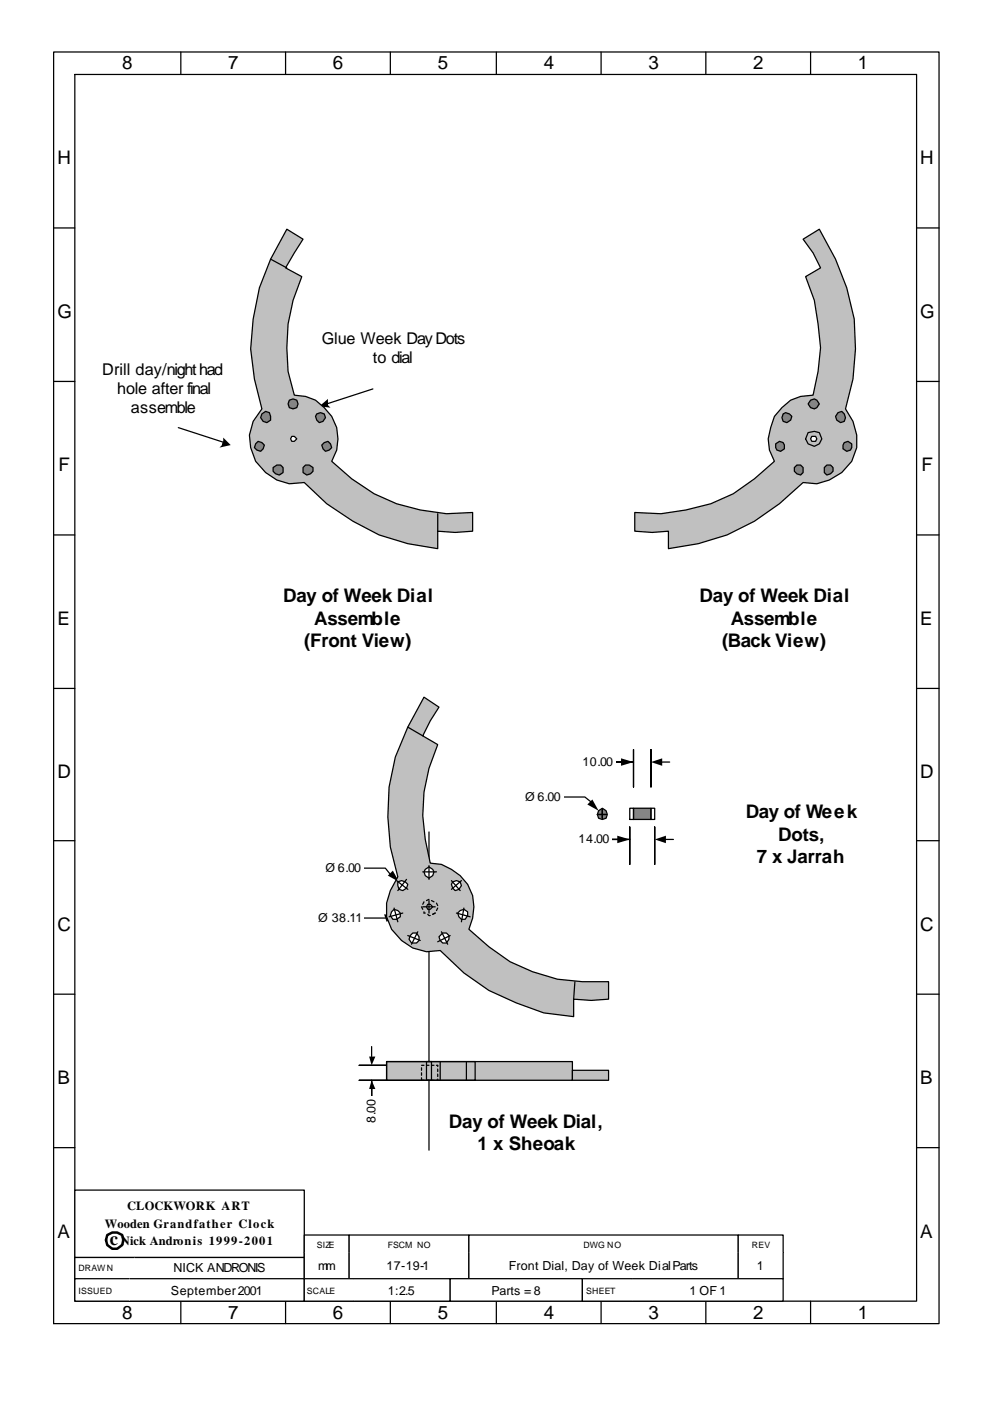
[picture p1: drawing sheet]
<svg xmlns="http://www.w3.org/2000/svg" width="210mm" height="297mm" viewBox="0 0 210 297" stroke-linecap="round" stroke-linejoin="round" font-family="sans-serif">
<g fill="none" stroke="#000" stroke-width=".26">
<path d="M11.4 11h187.8v269.6h-187.8zM15.9 15.8h178.6v260.1h-178.6zM38.4 11v4.8M60.6 11v4.8M82.8 11v4.8M105.3 11v4.8M127.5 11v4.8M149.8 11v4.8M172 11v4.8M11.4 48.3h4.5M194.5 48.3h4.7M11.4 80.9h4.5"/>
<path d="M37.8 90.7l9.8 3.1M194.5 80.9h4.7M11.4 113.4h4.5M194.5 113.4h4.7M11.4 146h4.5M194.5 146h4.7M11.4 178.2h4.5M194.5 178.2h4.7M11.4 210.8h4.5M194.5 210.8h4.7M11.4 243.3h4.5M194.5 243.3h4.7"/>
<path d="M38.4 275.9v4.7M60.6 275.9v4.7M82.8 275.9v4.7M105.3 275.9v4.7M127.5 275.9v4.7M149.8 275.9v4.7M172 275.9v4.7"/>
</g>
<path d="M47.4 92.8l1.5 1.6-2.3 .5 .5-.5 .3-.8z" fill-rule="evenodd" fill="#000"/>
<g fill="#808080" stroke="#000" stroke-width=".26">
<path d="M127 171.9l.8-.5 .8 .5 .3 .8-.3 .8-.8 .2-.8-.2-.3-.8z" fill-rule="evenodd"/>
<path d="M134.4 171.4h3.7v2.3h-3.7z" fill-rule="evenodd"/>
</g>
<path d="M133.6 171.4h.8v2.3h-.8zM138.1 171.4h.8v2.3h-.8z" fill="none" stroke="#000" stroke-width=".26"/>
<path d="M126.7 172.7h1.9zM127.8 171.6v1.9z" fill-rule="evenodd" fill="#fff"/>
<path d="M119.3 169h4.8l1.3 1M126.7 172.7h1.9h-1.9M127.8 173.5v-1.9v1.9" fill="none" stroke="#000" stroke-width=".26"/>
<path d="M125.7 169.5l1.3 2.4-2.4-1.3z" fill="#000"/>
<g fill="#fff">
<path d="M111.1 166.9h8.5v3.9h-8.5z" fill-rule="evenodd"/>
<path d="M134.4 158.9v8zM138.1 158.9v8zM127 161.6h7.4z" fill-rule="evenodd"/>
</g>
<path d="M134.4 158.9v8v-8M138.1 158.9v8v-8M130.4 161.6h1.6M134.4 161.6h-7.4h7.4M140.5 161.6h1.6" fill="none" stroke="#000" stroke-width=".26"/>
<path d="M131.8 160.8l2.6 .8-2.6 .8zM138.1 161.6l2.4-.8v1.6z" fill="#000"/>
<g fill="#fff">
<path d="M123.3 159.5h7.4v3.9h-7.4z" fill-rule="evenodd"/>
<path d="M133.6 175.3v8zM138.9 175.3v8zM126.2 178h7.4z" fill-rule="evenodd"/>
</g>
<path d="M129.6 178h1.6M133.6 175.3v8v-8M133.6 178h-7.4h7.4M138.9 175.3v8v-8M141 178h1.9" fill="none" stroke="#000" stroke-width=".26"/>
<path d="M131 177.2l2.6 .8-2.6 .8zM138.9 178l2.4-.8v1.6z" fill="#000"/>
<g fill="#fff">
<path d="M122.5 176.1h7.4v3.7h-7.4z" fill-rule="evenodd"/>
<path d="M84.4 187.8h1.9zM85.5 186.7v1.9z" fill-rule="evenodd"/>
</g>
<path d="M90.8 191.7h.5l.5 .6-.3 .5h-.7l-.3-.5z" fill-rule="evenodd" fill="#fff" stroke="#000" stroke-width=".26"/>
<path d="M77 184.1h4.8l1 1.3M84.4 187.8h1.9h-1.9M85.5 188.6v-1.9v1.9" fill="none" stroke="#000" stroke-width=".26"/>
<path d="M83.3 184.6l1.4 2.4-2.4-1.4z" fill="#000"/>
<g fill="#fff">
<path d="M68.8 181.9h8.5v4h-8.5z" fill-rule="evenodd"/>
<path d="M90.2 192.3h1.9zM91 191.5v1.8z" fill-rule="evenodd"/>
</g>
<path d="M77 194.6h5M90.2 192.3h1.9h-1.9M91 193.3v-1.8v1.8" fill="none" stroke="#000" stroke-width=".26"/>
<path d="M81.5 193.9l2.6 .2-2.1 1.3z" fill="#000"/>
<path d="M67.2 192.8h10.1v3.7h-10.1z" fill-rule="evenodd" fill="#fff"/>
<path d="M79.1 82.5l-9.8 3.1" fill="none" stroke="#000" stroke-width=".26"/>
<path d="M67.7 86.2l1.9-1.6v1.3l.5 .5z" fill-rule="evenodd" fill="#000"/>
<path d="M60.9 48.6l3.4 2.1-3.7 6.1 3.4 1.8a36.5 36.5 0 0 0-2.9 20.2l1.3 5a9.3 9.3 0 0 1 8 14 35.5 35.5 0 0 0 29.9 10.9v3.9l-3.7 .3-3.7-.3v3.7l-6.4-1-6.1-1.9-5.5-2.9-5.6-3.7-4.7-4.5a9.5 9.5 0 0 1-11.4-7.4l-.3-2.6 .8-3 1.9-2.6-1.6-6.4-.8-6.3a45.5 45.5 0 0 1 7.7-25.4z" fill-rule="evenodd" fill="#c0c0c0" stroke="#000" stroke-width=".26"/>
<path d="M57.4 54.9l3.5 1.9M92.9 108.9v3.7" fill="none" stroke="#000" stroke-width=".26"/>
<path d="M61.9 92.5h.5l.6 .5-.6 .6h-.5l-.3-.6z" fill-rule="evenodd" fill="#fff" stroke="#000" stroke-width=".26"/>
<g fill="#808080" stroke="#000" stroke-width=".26">
<path d="M67.2 87.8l.8-.3 .8 .3 .3 .7-.6 .8-.8 .3-.5-.5-.3-.8z" fill-rule="evenodd"/>
<path d="M68.3 94.4l.5-.6 .8-.2 .5 .5 .3 .8-.6 .5-.7 .3-.6-.5z" fill-rule="evenodd"/>
<path d="M64.3 99.1l.5-.5h.8l.8 .5v.8l-.5 .6-.8 .2-.8-.5z" fill-rule="evenodd"/>
<path d="M55.6 87.8l.8-.6 .7 .3 .3 .8v.8l-.8 .5-.8-.3-.5-.8z" fill-rule="evenodd"/>
<path d="M54.2 94.1l.6-.5 .8 .2 .5 .6-.3 .8-.5 .5-.8-.3-.5-.5z" fill-rule="evenodd"/>
<path d="M57.9 99.1l.8-.5h.8l.6 .5v1.1l-.8 .5-.8-.2-.6-.6z" fill-rule="evenodd"/>
<circle cx="62.2" cy="85.7" r="1.09"/>
</g>
<path d="M170.4 50.7l3.4-2.1 3.5 6.3 2.4 6.1 1.5 6.6 .3 6.4-.5 6.3-1.6 6.4a10 10 0 0 1 1.3 11.1l-2.1 2.4-2.7 1.6-2.6 .8-2.9-.3a44.8 44.8 0 0 1-28.6 14v-3.7l-3.4 .3-3.7-.3v-3.9l5.5 .2 5.3-.8 5.3-1.3 4.8-2.1 4.5-3.2 4.2-3.7-1.1-2.4-.2-2.4 .5-2.3 .8-2.4 1.6-1.9 1.8-1.6 2.2-.8 2.6-.2 1.1-5 .5-5.1-.5-5-.8-5-1.9-5.1 3.2-1.8-1.6-3.2z" fill-rule="evenodd" fill="#c0c0c0" stroke="#000" stroke-width=".26"/>
<path d="M172.2 92.5h.8l.3 .5-.3 .6h-.8l-.2-.6z" fill-rule="evenodd" fill="#fff" stroke="#000" stroke-width=".26"/>
<g fill="#808080" stroke="#000" stroke-width=".26">
<path d="M166.2 87.8l.5-.3 .8 .3 .5 .5-.3 .8-.7 .5-.8-.3-.3-.8z" fill-rule="evenodd"/>
<path d="M164.6 94.1l.8-.5 .8 .2 .2 .6v.8l-.8 .5-.8-.3-.2-.5z" fill-rule="evenodd"/>
<path d="M168.5 99.1l.6-.5h.8l.5 .5v1.1l-.5 .5-.8-.2-.6-.6z" fill-rule="evenodd"/>
<path d="M177.8 87.5l.8-.3 .5 .6 .3 .7-.3 .8-.8 .3-.8-.5-.2-.8z" fill-rule="evenodd"/>
<path d="M179.1 93.8l.8-.2 .8 .5v.8l-.3 .5-.7 .3-.8-.5v-.8z" fill-rule="evenodd"/>
<path d="M174.9 99.1l.5-.5h.8l.5 .5v.8l-.5 .6-.8 .2-.5-.5z" fill-rule="evenodd"/>
<path d="M172 84.8l.8-.2 .5 .2 .5 .8-.5 .8-.5 .3-.8-.3-.6-.8z" fill-rule="evenodd"/>
</g>
<path d="M171.4 91.7l1.4-.2 1 .2 .6 1.3-.6 1.1-1 .5-1.4-.5-.5-1.1zM91 176.4v67.5" fill="none" stroke="#000" stroke-width=".26"/>
<path d="M76.2 229h13.5zM76.2 225.9h13.5zM78.8 229v6.4z" fill-rule="evenodd" fill="#fff"/>
<path d="M76.2 229h13.5h-13.5M76.2 225.9h13.5h-13.5M78.8 229v6.4v-6.4M78.8 221.9v2.1M78.8 230.9v2.1" fill="none" stroke="#000" stroke-width=".26"/>
<path d="M78.8 229l.8 1.9h-1.3zM78.3 224h1.3l-.8 1.9z" fill="#000"/>
<path d="M77 232.5h3.7v6.1h-3.7z" fill-rule="evenodd" fill="#fff"/>
<path d="M82 225.1h39.4v3.9h-39.4z" fill-rule="evenodd" fill="#c0c0c0" stroke="#000" stroke-width=".26"/>
<path d="M82 225.1h18.8v3.9h-18.8zM90.5 225.1h1v3.9h-1zM93.4 225.1v3.9M99 225.1v3.9" fill="none" stroke="#000" stroke-width=".26"/>
<path d="M121.4 226.9h7.7v2.1h-7.7z" fill-rule="evenodd" fill="#c0c0c0" stroke="#000" stroke-width=".26"/>
<path d="M89.4 228.5v.5h.6M89.4 225.9h.6M89.4 226.4v.5M89.4 227.5v.5M90.5 229h.5M90.5 225.9h.5M91.5 229h.6M91.5 225.9h.6M92.6 225.9h.3v.2M92.9 228.8v.2h-.3M92.9 226.7v.5M92.9 227.7v.5" fill="none" stroke="#000" stroke-width=".26"/>
<path d="M90 147.8l3.1 2.1-1.8 2.9-1.6 3.2 3.2 1.9a33.4 33.4 0 0 0-2.7 20.1l1.1 5 2.4 .3a10.3 10.3 0 0 1 6.6 6.6l.2 2.4-.2 2.3-.8 2.4 4.2 3.7a33.5 33.5 0 0 0 19.9 7.4h5.5v3.7l-3.7 .3-3.7-.3v3.7l-6.3-.7-5.9-2.2-5.8-2.6-5.3-3.7-5-4.8a9.5 9.5 0 0 1-11.4-7.1v-2.9l.8-2.7 1.6-2.9a44.5 44.5 0 0 1-.5-25.4l2.6-6.3z" fill-rule="evenodd" fill="#c0c0c0" stroke="#000" stroke-width=".26"/>
<path d="M86.5 154.2l3.2 1.8M122 208.1l-.3 3.7" fill="none" stroke="#000" stroke-width=".26"/>
<path d="M90.8 191.7h.5l.5 .6-.5 .5h-.5l-.3-.5z" fill-rule="evenodd" fill="#fff" stroke="#000" stroke-width=".26"/>
<path d="M89.7 192.3h2.6M91 190.9v2.7" fill="none" stroke="#000" stroke-width=".26"/>
<path d="M96 187l.8-.3 .8 .3 .3 .8-.5 .8-.8 .2-.6-.5-.2-.8z" fill-rule="evenodd" fill="#fff" stroke="#000" stroke-width=".26"/>
<path d="M95.8 186.7l1.8 2.1M97.9 186.7l-2.1 1.9" fill="none" stroke="#000" stroke-width=".26"/>
<path d="M97.1 193.6l.5-.5 .8-.3 .8 .5v.8l-.5 .8h-.8l-.5-.5z" fill-rule="evenodd" fill="#fff" stroke="#000" stroke-width=".26"/>
<path d="M96.8 193.6l2.9 .8M98.4 192.5l-.5 2.9" fill="none" stroke="#000" stroke-width=".26"/>
<path d="M93.1 198.6l.8-.8h.8l.5 .5v.8l-.5 .8h-.8l-.5-.5z" fill-rule="evenodd" fill="#fff" stroke="#000" stroke-width=".26"/>
<path d="M93.7 197.6l1.3 2.6M95.5 198.3l-2.6 1.4" fill="none" stroke="#000" stroke-width=".26"/>
<path d="M84.4 187l.8-.3 .8 .3 .5 .5-.2 .8-.8 .5-.8-.2-.3-.8z" fill-rule="evenodd" fill="#fff" stroke="#000" stroke-width=".26"/>
<path d="M84.1 186.7l2.4 1.9M86.3 186.4l-1.9 2.4" fill="none" stroke="#000" stroke-width=".26"/>
<path d="M83.1 193.3l.5-.5 .8 .3 .5 .5v.8l-.8 .5h-.8l-.5-.8z" fill-rule="evenodd" fill="#fff" stroke="#000" stroke-width=".26"/>
<path d="M83.6 192.5l.8 2.9M85.5 193.6l-3 .8" fill="none" stroke="#000" stroke-width=".26"/>
<path d="M87.6 197.8h.8l.5 .8v.8l-.5 .5h-1.1l-.5-.8 .2-.8z" fill-rule="evenodd" fill="#fff" stroke="#000" stroke-width=".26"/>
<path d="M86.5 198.3l2.7 1.1M88.6 197.6l-1.3 2.6" fill="none" stroke="#000" stroke-width=".26"/>
<path d="M90.2 184.3l.8-.5 .8 .5 .3 .6-.3 .7-.8 .6-.8-.6-.2-.7z" fill-rule="evenodd" fill="#fff" stroke="#000" stroke-width=".26"/>
<path d="M89.4 192.3l.3 .5M89.7 184.9h2.9M90 193.3v.3h.2M90 191.2l-.3 .5M90.8 193.9l.2 .2h.3M91 183.5v2.9M91 190.7l-.5 .2M91.5 190.9l.6 .3M92.3 193.6l-.5 .3M92.6 191.5l.3 .5M92.9 192.5l-.3 .6" fill="none" stroke="#000" stroke-width=".26"/>
<path d="M15.9 252.3h48.7v14.3h-48.7z" fill-rule="evenodd" fill="#fff" stroke="#000" stroke-width=".26"/>
<path d="M64.6 261.8h9.5v3.8h-9.5z" fill-rule="evenodd" fill="#fff"/>
<path d="M64.6 265.6v-3.8h9.5v3.8" fill="none" stroke="#000" stroke-width=".26"/>
<path d="M74.1 261.8h25.4v3.8h-25.4z" fill-rule="evenodd" fill="#fff"/>
<path d="M74.1 265.6v-3.8h25.4v3.8" fill="none" stroke="#000" stroke-width=".26"/>
<path d="M99.5 261.8h57.1v3.8h-57.1z" fill-rule="evenodd" fill="#fff"/>
<path d="M99.5 265.6v-3.8h57.1v3.8" fill="none" stroke="#000" stroke-width=".26"/>
<path d="M156.6 261.8h9.6v3.8h-9.6z" fill-rule="evenodd" fill="#fff"/>
<path d="M156.6 265.6v-3.8h9.6v3.8" fill="none" stroke="#000" stroke-width=".26"/>
<path d="M15.9 266.6h12.7v4.5h-12.7z" fill-rule="evenodd" fill="#fff"/>
<path d="M28.6 266.6h-12.7v4.5h12.7" fill="none" stroke="#000" stroke-width=".26"/>
<path d="M28.6 266.6h36v4.5h-36z" fill-rule="evenodd" fill="#fff"/>
<path d="M28.6 266.6h36v4.5h-36" fill="none" stroke="#000" stroke-width=".26"/>
<path d="M64.6 265.6h9.5v5.5h-9.5z" fill-rule="evenodd" fill="#fff"/>
<path d="M64.6 265.6v5.5h9.5v-5.5" fill="none" stroke="#000" stroke-width=".26"/>
<path d="M74.1 265.6h25.4v5.5h-25.4z" fill-rule="evenodd" fill="#fff"/>
<path d="M74.1 265.6v5.5h25.4v-5.5" fill="none" stroke="#000" stroke-width=".26"/>
<path d="M99.5 265.6h57.1v5.5h-57.1z" fill-rule="evenodd" fill="#fff"/>
<path d="M99.5 265.6v5.5h57.1v-5.5" fill="none" stroke="#000" stroke-width=".26"/>
<path d="M156.6 265.6h9.6v5.5h-9.6z" fill-rule="evenodd" fill="#fff"/>
<path d="M156.6 265.6v5.5h9.6v-5.5" fill="none" stroke="#000" stroke-width=".26"/>
<path d="M15.9 271.1h11.6v4.8h-11.6z" fill-rule="evenodd" fill="#fff"/>
<path d="M27.5 271.1h-11.6v4.8h11.6" fill="none" stroke="#000" stroke-width=".26"/>
<path d="M27.5 271.1h37.1v4.8h-37.1z" fill-rule="evenodd" fill="#fff"/>
<path d="M27.5 271.1h37.1v4.8h-37.1" fill="none" stroke="#000" stroke-width=".26"/>
<path d="M64.6 271.1h10.5v4.8h-10.5z" fill-rule="evenodd" fill="#fff"/>
<path d="M75.1 271.1h-10.5v4.8h10.5" fill="none" stroke="#000" stroke-width=".26"/>
<path d="M75.1 271.1h20.4v4.8h-20.4z" fill-rule="evenodd" fill="#fff"/>
<path d="M75.1 271.1h20.4v4.8h-20.4" fill="none" stroke="#000" stroke-width=".26"/>
<path d="M95.5 271.1h28.1v4.8h-28.1z" fill-rule="evenodd" fill="#fff" stroke="#000" stroke-width=".26"/>
<path d="M123.6 271.1h10.5v4.8h-10.5z" fill-rule="evenodd" fill="#fff"/>
<path d="M134.1 271.1h-10.5v4.8h10.5" fill="none" stroke="#000" stroke-width=".26"/>
<path d="M134.1 271.1h32.1v4.8h-32.1z" fill-rule="evenodd" fill="#fff"/>
<path d="M134.1 271.1h32.1v4.8h-32.1" fill="none" stroke="#000" stroke-width=".26"/>
<path d="M22.8 261.8l1-.5h1.1l1 .5 .3 1.1-.3 1.1-1 .8h-1.1l-1-.8-.3-1.1z" fill="none" stroke="#000" stroke-width=".53"/>
<g font-size="4">
<text x="25.9" y="14.7">8</text>
<text x="48.4" y="14.7">7</text>
<text x="70.6" y="14.7">6</text>
<text x="92.9" y="14.7">5</text>
<text x="115.4" y="14.7">4</text>
<text x="137.6" y="14.7">3</text>
<text x="159.8" y="14.7">2</text>
<text x="182" y="14.7">1</text>
<text x="12.2" y="34.8">H</text>
<text x="195.3" y="34.8">H</text>
<text x="12.2" y="67.4">G</text>
<text x="195.3" y="67.4">G</text>
<text x="12.4" y="99.9">F</text>
<text x="195.5" y="99.9">F</text>
<text x="60.1" y="127.7">Day of Week Dial</text>
<text x="148.4" y="127.7">Day of Week Dial</text>
<text x="12.2" y="132.5">E</text>
<text x="64.6" y="137.2">(Front View)</text>
<text x="66.7" y="132.5">Assemble</text>
<text x="153.2" y="137.2">(Back View)</text>
<text x="155" y="132.5">Assemble</text>
<text x="195.3" y="132.5">E</text>
<text x="12.2" y="165">D</text>
<text x="195.3" y="165">D</text>
<text x="158.2" y="173.5">Day of Week</text>
<text x="165.1" y="178.2">Dots,</text>
<text x="160.6" y="183">7 x Jarrah</text>
<text x="12.2" y="197.3">C</text>
<text x="195.3" y="197.3">C</text>
<text x="12.2" y="229.8">B</text>
<text x="195.3" y="229.8">B</text>
<text x="95.2" y="239.1">Day of Week Dial,</text>
<text x="101.3" y="243.9">1 x Sheoak</text>
<text x="12.2" y="262.4">A</text>
<text x="23.3" y="264">c</text>
<text x="195.3" y="262.4">A</text>
<text x="25.9" y="279.6">8</text>
<text x="48.4" y="279.6">7</text>
<text x="70.6" y="279.6">6</text>
<text x="92.9" y="279.6">5</text>
<text x="115.4" y="279.6">4</text>
<text x="137.6" y="279.6">3</text>
<text x="159.8" y="279.6">2</text>
<text x="182" y="279.6">1</text>
</g>
<g font-size="3.4">
<text x="68.3" y="72.9">Glue Week Day Dots</text>
<text x="79.1" y="76.9">to dial</text>
<text x="21.7" y="79.6">Drill day/night had</text>
<text x="24.9" y="83.5">hole after final</text>
<text x="27.8" y="87.5">assemble</text>
</g>
<g font-size="2.6">
<text x="123.6" y="162.4">10.00</text>
<text x="111.4" y="169.8">Ø 6.00</text>
<text x="122.8" y="178.8">14.00</text>
<text x="69.1" y="184.9">Ø 6.00</text>
<text x="67.5" y="195.4">Ø 38.11</text>
<text x="79.6" y="238" transform="rotate(-90 79.6 238)">8.00</text>
<text x="27" y="256.6">CLOCKWORK ART</text>
<text x="22.2" y="260.3">Wooden Grandfather Clock</text>
<text x="25.7" y="264">Nick Andronis 1999-2001</text>
<text x="36.8" y="269.8">NICK ANDRONIS</text>
<text x="67.5" y="269.3">mm</text>
<text x="82" y="269.3">17-19-1</text>
<text x="107.9" y="269.3">Front Dial, Day of Week Dial Parts</text>
<text x="160.6" y="269.3">1</text>
<text x="36.2" y="274.5">September 2001</text>
<text x="82.3" y="274.5">1:2.5</text>
<text x="104.2" y="274.5">Parts = 8</text>
<text x="146.3" y="274.5">1 OF 1</text>
</g>
<g font-size="1.9">
<text x="16.7" y="269.5">DRAWN</text>
<text x="67.2" y="264.5">SIZE</text>
<text x="82.3" y="264.5">FSCM NO</text>
<text x="123.8" y="264.5">DWG NO</text>
<text x="159.5" y="264.5">REV</text>
<text x="16.7" y="274.3">ISSUED</text>
<text x="65.1" y="274.3">SCALE</text>
<text x="124.4" y="274.3">SHEET</text>
</g>
</svg>
